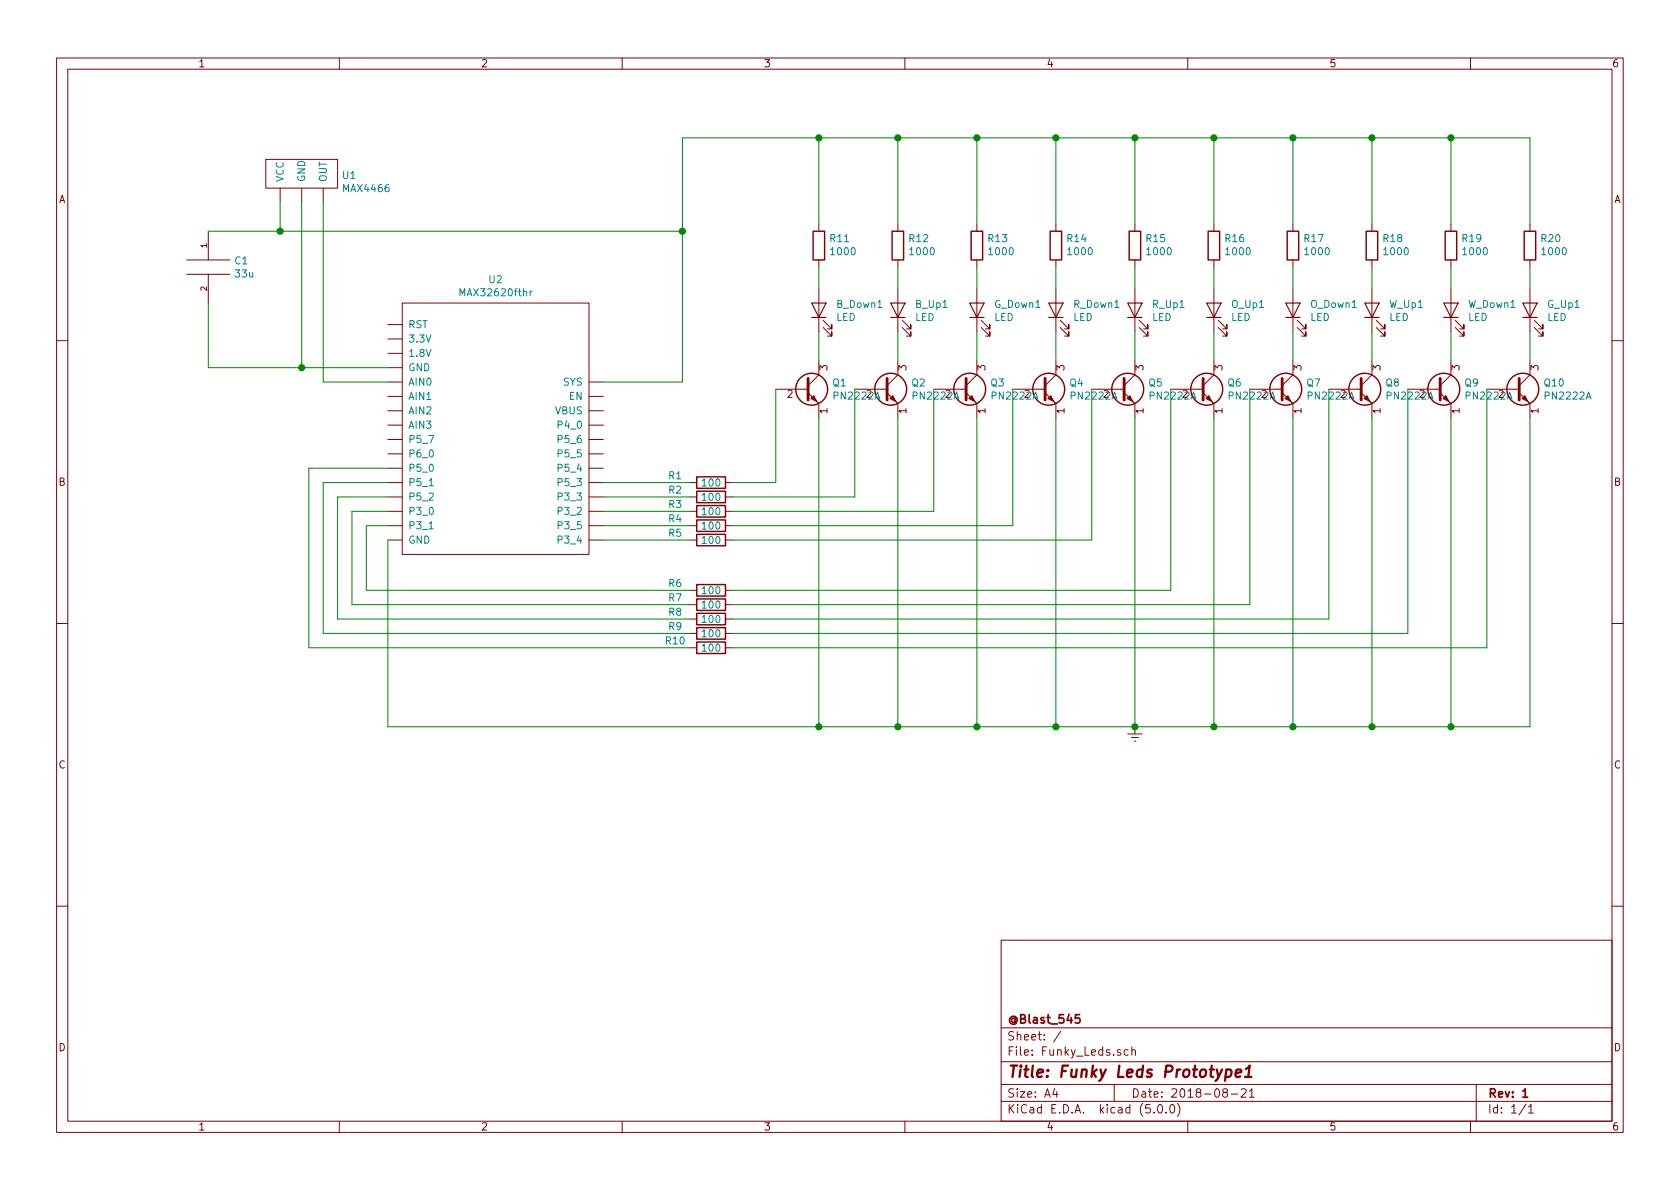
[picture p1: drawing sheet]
<svg xmlns="http://www.w3.org/2000/svg" width="297mm" height="210mm" viewBox="0 0 297 210" stroke-linecap="round" stroke-linejoin="round" font-family="sans-serif">
<g fill="none" stroke="#840000" stroke-width=".18">
<path d="M10 10.3h277v189.9h-277zM12 12.2h273v186.1h-273zM60 10.3v1.9M110 10.3v1.9M160 10.3v1.9M210 10.3v1.9M260 10.3v1.9M47 28.2h12.7v5.1h-12.7zM49.5 33.3v2.5M53.3 33.3v2.5M57.1 33.3v2.5M144.8 39.6v1.3"/>
<path d="M158.7 39.6v1.3M172.7 39.6v1.3M186.7 39.6v1.3M200.7 39.6v1.3M214.6 39.6v1.3M228.6 39.6v1.3M242.6 39.6v1.3M256.5 39.6v1.3M270.5 39.6v1.3M33 48.5h7.6M33 46h7.6M36.8 40.9v5.1"/>
<path d="M36.8 48.5v5.1M68.6 59.9h2.5M68.6 57.4h2.5M71.1 53.6h33v44.4h-33zM144.8 46v1.2M144.8 51v7.7M145.5 57.9l1.6 1.5v-.7v.7h-.8M145.5 56.6l1.6 1.6v-.8v.8h-.8M158.7 46v1.2M158.7 51v7.7M159.5 57.9l1.5 1.5v-.7v.7h-.7M159.5 56.6l1.5 1.6v-.8v.8h-.7"/>
<path d="M172.7 46v1.2M172.7 51v7.7M173.5 57.9l1.5 1.5v-.7v.7h-.8M173.5 56.6l1.5 1.6v-.8v.8h-.8M186.7 46v1.2M186.7 51v7.7M187.5 57.9l1.5 1.5v-.7v.7h-.8M187.5 56.6l1.5 1.6v-.8v.8h-.8M200.7 46v1.2M200.7 51v7.7M201.4 57.9l1.5 1.5v-.7v.7h-.7M201.4 56.6l1.5 1.6v-.8v.8h-.7"/>
<path d="M214.6 46v1.2M214.6 51v7.7M215.4 57.9l1.5 1.5v-.7v.7h-.7M215.4 56.6l1.5 1.6v-.8v.8h-.7M228.6 46v1.2M228.6 51v7.7M229.4 57.9l1.5 1.5v-.7v.7h-.8M229.4 56.6l1.5 1.6v-.8v.8h-.8M242.6 46v1.2M242.6 51v7.7M243.3 57.9l1.6 1.5v-.7v.7h-.8M243.3 56.6l1.6 1.6v-.8v.8h-.8"/>
<path d="M256.5 46v1.2M256.5 51v7.7M257.3 57.9l1.5 1.5v-.7v.7h-.7M257.3 56.6l1.5 1.6v-.8v.8h-.7M270.5 46v1.2M270.5 51v7.7M271.3 57.9l1.5 1.5v-.7v.7h-.8M271.3 56.6l1.5 1.6v-.8v.8h-.8M10 60.2h2M68.6 62.5h2.5M68.6 67.6h2.5M68.6 70.1h2.5"/>
<path d="M68.6 72.6h2.5M68.6 75.2h2.5M68.6 65h2.5M68.6 77.7h2.5M104.1 67.6h2.6M104.1 70.1h2.6M104.1 72.6h2.6M104.1 75.2h2.6M104.1 77.7h2.6M137.2 68.8h5.7M142.9 69.5l1.9 1.9v2.5M144.1 70.7l.6 .5"/>
<path d="M144.8 63.7v2.6l-1.9 1.9M151.1 68.8h5.7M156.8 69.5l1.9 1.9v2.5M158.1 70.7l.5 .5M158.7 63.7v2.6l-1.9 1.9M165.1 68.8h5.7M170.8 69.5l1.9 1.9v2.5M172.1 70.7l.5 .5M172.7 63.7v2.6l-1.9 1.9M179.1 68.8h5.7M184.8 69.5l1.9 1.9v2.5M186.1 70.7l.5 .5"/>
<path d="M186.7 63.7v2.6l-1.9 1.9M193 68.8h5.8M198.8 69.5l1.9 1.9v2.5M200 70.7l.5 .5M200.7 63.7v2.6l-1.9 1.9M207 68.8h5.7M212.7 69.5l1.9 1.9v2.5M214 70.7l.5 .5M214.6 63.7v2.6l-1.9 1.9M221 68.8h5.7M226.7 69.5l1.9 1.9v2.5M228 70.7l.5 .5"/>
<path d="M228.6 63.7v2.6l-1.9 1.9M234.9 68.8h5.8M240.7 69.5l1.9 1.9v2.5M241.9 70.7l.5 .5M242.6 63.7v2.6l-1.9 1.9M248.9 68.8h5.7M254.6 69.5l1.9 1.9v2.5M255.9 70.7l.5 .5M256.5 63.7v2.6l-1.9 1.9M262.9 68.8h5.7M268.6 69.5l1.9 1.9v2.5M269.9 70.7l.5 .5"/>
<path d="M270.5 63.7v2.6l-1.9 1.9M285 60.2h2M68.6 85.3h2.5M68.6 95.5h2.5M68.6 90.4h2.5M68.6 93h2.5M68.6 87.9h2.5M68.6 82.8h2.5M68.6 80.3h2.5M104.1 85.3h2.6M104.1 95.5h2.6M104.1 90.4h2.6"/>
<path d="M104.1 93h2.6M104.1 87.9h2.6M104.1 82.8h2.6M104.1 80.3h2.6M121.9 85.3h1.3M121.9 95.5h1.3M121.9 90.4h1.3M121.9 93h1.3M121.9 87.9h1.3M128.3 85.3h1.2M128.3 95.5h1.2M128.3 90.4h1.2"/>
<path d="M128.3 93h1.2M128.3 87.9h1.2M10 110.3h2M121.9 104.4h1.3M121.9 106.9h1.3M121.9 109.5h1.3M121.9 112h1.3M121.9 114.5h1.3M128.3 104.4h1.2M128.3 106.9h1.2M128.3 109.5h1.2M128.3 112h1.2"/>
<path d="M128.3 114.5h1.2M285 110.3h2M199.4 129.8h2.5M200 130.4h1.3M200.5 131.1h.3M200.7 128.5v1.3M10 160.2h2M177 166.3h108v32h-108zM285 160.2h2M60 198.3v1.9M110 198.3v1.9M160 198.3v1.9"/>
<path d="M177 194.8h108M177 191.8h108M177 187.8h108M177 181.8h108M186.5 192.5l-.4 1h1M186.8 193v1M187.6 182.3l-1.3 2M197 191.8v3M199.5 185.7l-.4-.1-.3 .3v.6l.3 .1 .4-.1M200.1 185.7l.2-.1 .4 .1 .1 .9M200.1 185.1v1.5M204 196.7v.1"/>
<path d="M204.8 195.5l.4-.2a.94 .94 0 0 1 0 1.5 .79 .79 0 0 1-.4-1.3zM206.2 196.7v.1M207 195.4l.3-.1a.94 .94 0 0 1 0 1.5 .82 .82 0 0 1-.3-1.4zM208.2 195.1a1.71 1.71 0 0 1 0 2.3M210 198.3v1.9M216.5 193.2l-.3-.3 .1-.2a.48 .48 0 0 1 .6-.1l.1 .2-.1 .3-.6 .1a.48 .48 0 0 0 0 .7l.2 .1 .5-.1v-.4l-.2-.3M217.7 193.5h1.1M219.5 192.7l.2-.2h.3l.3 .2v.3v.2l-.9 .8h.9M220.9 193l.4-.5v1.5M220.9 194h.9M260 198.3v1.9M261 191.8v6.5"/>
<path d="M269.8 195.2l-1.2 2M270.3 195.8l.4-.5v1.5M270.3 196.8h.8"/>
</g>
<path d="M190.9 179.4h-.7l-.1 .7 .2-.1 .5 .1 .2 .2-.1 .5-.2 .1-.6-.1M269.2 193l.5-.5v1.5M269.2 194h.9" fill="none" stroke="#840000" stroke-width=".3"/>
<path d="M216.8 189.2h.8l.2 .3-.1 .6a.66 .66 0 0 1-1 .2M218.5 189.8l1-.2-.1-.4h-.8l-.2 1 .3 .2 .6-.1M220.1 190.4h1.2M220.3 189l.7-.6-.3 2" fill="none" stroke="#840000" stroke-width=".41"/>
<g fill="none" stroke="#840000" stroke-width=".25">
<path d="M143.8 40.9h2v5.1h-2zM157.7 40.9h2.1v5.1h-2.1zM171.7 40.9h2v5.1h-2zM185.7 40.9h2v5.1h-2zM199.6 40.9h2.1v5.1h-2.1zM213.6 40.9h2v5.1h-2zM227.6 40.9h2v5.1h-2zM241.6 40.9h2v5.1h-2zM255.5 40.9h2.1v5.1h-2.1zM269.5 40.9h2v5.1h-2zM123.2 84.3h5.1v2.1h-5.1zM123.2 86.9h5.1v2h-5.1z"/>
<path d="M123.2 89.4h5.1v2h-5.1zM123.2 91.9h5.1v2.1h-5.1zM123.2 94.5h5.1v2h-5.1zM123.2 103.4h5.1v2h-5.1zM123.2 105.9h5.1v2h-5.1zM123.2 108.5h5.1v2h-5.1zM123.2 111h5.1v2h-5.1zM123.2 113.5h5.1v2.1h-5.1z"/>
<circle cx="143.5" cy="68.8" r="2.82"/>
<circle cx="157.5" cy="68.8" r="2.82"/>
<circle cx="171.4" cy="68.8" r="2.82"/>
<circle cx="185.4" cy="68.8" r="2.82"/>
<circle cx="199.4" cy="68.8" r="2.82"/>
<circle cx="213.4" cy="68.8" r="2.82"/>
<circle cx="227.3" cy="68.8" r="2.82"/>
<circle cx="241.3" cy="68.8" r="2.82"/>
<circle cx="255.3" cy="68.8" r="2.82"/>
<circle cx="269.2" cy="68.8" r="2.82"/>
</g>
<path d="M142.9 66.9v3.8M156.8 66.9v3.8M170.8 66.9v3.8M184.8 66.9v3.8M198.8 66.9v3.8M212.7 66.9v3.8M226.7 66.9v3.8M240.7 66.9v3.8M254.6 66.9v3.8M268.6 66.9v3.8" fill="none" stroke="#840000" stroke-width=".51"/>
<g fill="#840000" stroke="#840000" stroke-width=".18">
<path d="M185.8 70l.5 1-1-.5z"/>
<path d="M199.3 70.5l.5-.5 .5 1z"/>
<path d="M213.2 70.5l.5-.5 .5 1z"/>
<path d="M227.2 70.5l.5-.5 .5 1z"/>
<path d="M241.2 70.5l.5-.5 .5 1z"/>
<path d="M255.7 70l.5 1-1.1-.5z"/>
<path d="M269.1 70.5l.5-.5 .5 1z"/>
<path d="M171.8 70l.5 1-1-.5z"/>
<path d="M157.4 70.5l.5-.5 .5 1z"/>
<path d="M143.4 70.5l.5-.5 .5 1z"/>
</g>
<path d="M93.7 51.5v.8M94.1 51.5l-.4 .2M75.9 93.5h.7M75.9 85.9h.7" fill="none" stroke="#008484" stroke-width=".18"/>
<g fill="none" stroke="#840000" stroke-width=".2">
<path d="M143.5 53.6h2.5l-1.2 2.5zM143.5 56.1h2.5M157.5 53.6h2.5l-1.3 2.5zM157.5 56.1h2.5M171.4 53.6h2.6l-1.3 2.5zM171.4 56.1h2.6M185.4 53.6h2.6l-1.3 2.5zM185.4 56.1h2.6M199.4 53.6h2.5l-1.2 2.5zM199.4 56.1h2.5M213.4 53.6h2.5l-1.3 2.5zM213.4 56.1h2.5"/>
<path d="M227.3 53.6h2.6l-1.3 2.5zM227.3 56.1h2.6M241.3 53.6h2.5l-1.2 2.5zM241.3 56.1h2.5M255.3 53.6h2.5l-1.3 2.5zM255.3 56.1h2.5M269.2 53.6h2.6l-1.3 2.5zM269.2 56.1h2.6"/>
</g>
<g fill="none" stroke="#008400" stroke-width=".18">
<path d="M49.5 35.8v5.1M53.3 35.8v29.2M57.1 35.8v31.8h11.5M144.8 24.4v15.2M158.7 24.4v15.2M172.7 24.4v15.2M186.7 24.4v15.2M200.7 24.4v15.2M214.6 24.4v15.2M228.6 24.4v15.2M242.6 24.4v15.2M256.5 24.4v15.2"/>
<path d="M270.5 39.6v-15.2h-149.9v43.2h-13.9M36.8 53.6v11.4h31.8M36.8 40.9h83.8M144.8 47.2v3.8M144.8 58.7v5M158.7 47.2v3.8M158.7 58.7v5M172.7 47.2v3.8M172.7 58.7v5M186.7 47.2v3.8M186.7 58.7v5M200.7 47.2v3.8"/>
<path d="M200.7 58.7v5M214.6 47.2v3.8M214.6 58.7v5M228.6 47.2v3.8M228.6 58.7v5M242.6 47.2v3.8M242.6 58.7v5M256.5 47.2v3.8M256.5 58.7v5M270.5 47.2v3.8M270.5 58.7v5M137.2 68.8v16.5h-7.7"/>
<path d="M144.8 73.9v54.6M151.1 68.8v19.1h-21.6M158.7 73.9v54.6M165.1 68.8v21.6h-35.6M172.7 73.9v54.6M179.1 68.8v24.2h-49.6M186.7 73.9v54.6M193 68.8v26.7h-63.5M200.7 73.9v54.6M207 68.8v35.6h-77.5M214.6 73.9v54.6M221 68.8v38.1h-91.5"/>
<path d="M228.6 73.9v54.6M234.9 68.8v40.7h-105.4M242.6 73.9v54.6M248.9 68.8v43.2h-119.4M256.5 73.9v54.6M262.9 68.8v45.7h-133.4M270.5 73.9v54.6h-201.9v-33M68.6 85.3h-11.5v26.7h64.8M68.6 87.9h-8.9v21.6h62.2M68.6 90.4h-6.4v16.5h59.7M68.6 93h-3.8v11.4h57.1M68.6 82.8h-14v31.7h67.3"/>
<path d="M106.7 85.3h15.2M106.7 87.9h15.2M106.7 90.4h15.2M106.7 93h15.2M106.7 95.5h15.2"/>
</g>
<g fill="#008400" stroke="#008400" stroke-width=".25">
<circle cx="144.8" cy="128.5" r=".51"/>
<circle cx="158.8" cy="128.5" r=".51"/>
<circle cx="200.7" cy="128.5" r=".51"/>
<circle cx="256.5" cy="128.5" r=".51"/>
<circle cx="242.6" cy="128.5" r=".51"/>
<circle cx="228.6" cy="128.5" r=".51"/>
<circle cx="214.6" cy="128.5" r=".51"/>
<circle cx="186.7" cy="128.5" r=".51"/>
<circle cx="172.7" cy="128.5" r=".51"/>
<circle cx="144.8" cy="24.4" r=".51"/>
<circle cx="158.8" cy="24.4" r=".51"/>
<circle cx="172.7" cy="24.4" r=".51"/>
<circle cx="186.7" cy="24.4" r=".51"/>
<circle cx="200.7" cy="24.4" r=".51"/>
<circle cx="214.6" cy="24.4" r=".51"/>
<circle cx="228.6" cy="24.4" r=".51"/>
<circle cx="242.6" cy="24.4" r=".51"/>
<circle cx="256.5" cy="24.4" r=".51"/>
<circle cx="53.3" cy="65" r=".51"/>
<circle cx="49.5" cy="40.9" r=".51"/>
<circle cx="120.7" cy="40.9" r=".51"/>
</g>
<text font-size="2.8" fill="#840000" x="178" y="190.5">Title: Funky Leds Prototype1</text>
<g font-size="2.1" fill="#840000">
<text x="178" y="184">Sheet: /</text>
<text x="178" y="181">@Blast_545</text>
<text x="178" y="186.7">File: Funky_Leds.sch</text>
<text x="178" y="196.9">KiCad E.D.A. kicad (5.0.0)</text>
<text x="178" y="194.1">Size: A4</text>
<text x="200" y="194.1">Date: 2018-08-21</text>
<text x="263" y="194.1">Rev: 1</text>
<text x="263" y="196.9">Id: 1/1</text>
</g>
<g font-size="1.8" fill="#840000">
<text x="35" y="11.9">1</text>
<text x="85" y="11.9">2</text>
<text x="135" y="11.9">3</text>
<text x="185" y="11.9">4</text>
<text x="235" y="11.9">5</text>
<text x="285" y="11.9">6</text>
<text x="10.4" y="35.9">A</text>
<text x="285.4" y="35.9">A</text>
<text x="146.3" y="65.5" transform="rotate(-90 146.3 65.5)">3</text>
<text x="160.3" y="65.5" transform="rotate(-90 160.3 65.5)">3</text>
<text x="174.2" y="65.5" transform="rotate(-90 174.2 65.5)">3</text>
<text x="188.2" y="65.5" transform="rotate(-90 188.2 65.5)">3</text>
<text x="202.2" y="65.5" transform="rotate(-90 202.2 65.5)">3</text>
<text x="216.2" y="65.5" transform="rotate(-90 216.2 65.5)">3</text>
<text x="230.1" y="65.5" transform="rotate(-90 230.1 65.5)">3</text>
<text x="244.1" y="65.5" transform="rotate(-90 244.1 65.5)">3</text>
<text x="258.1" y="65.5" transform="rotate(-90 258.1 65.5)">3</text>
<text x="272" y="65.5" transform="rotate(-90 272 65.5)">3</text>
<text x="139.2" y="70.4">2</text>
<text x="195.1" y="70.4">2</text>
<text x="209.1" y="70.4">2</text>
<text x="223" y="70.4">2</text>
<text x="237" y="70.4">2</text>
<text x="251" y="70.4">2</text>
<text x="264.9" y="70.4">2</text>
<text x="146.3" y="73.1" transform="rotate(-90 146.3 73.1)">1</text>
<text x="160.3" y="73.1" transform="rotate(-90 160.3 73.1)">1</text>
<text x="174.2" y="73.1" transform="rotate(-90 174.2 73.1)">1</text>
<text x="188.2" y="73.1" transform="rotate(-90 188.2 73.1)">1</text>
<text x="202.2" y="73.1" transform="rotate(-90 202.2 73.1)">1</text>
<text x="216.2" y="73.1" transform="rotate(-90 216.2 73.1)">1</text>
<text x="230.1" y="73.1" transform="rotate(-90 230.1 73.1)">1</text>
<text x="244.1" y="73.1" transform="rotate(-90 244.1 73.1)">1</text>
<text x="258.1" y="73.1" transform="rotate(-90 258.1 73.1)">1</text>
<text x="272" y="73.1" transform="rotate(-90 272 73.1)">1</text>
<text x="10.4" y="85.9">B</text>
<text x="285.4" y="85.9">B</text>
<text x="10.4" y="135.9">C</text>
<text x="285.4" y="135.9">C</text>
<text x="10.4" y="185.9">D</text>
<text x="285.4" y="185.9">D</text>
<text x="35" y="199.9">1</text>
<text x="85" y="199.9">2</text>
<text x="135" y="199.9">3</text>
<text x="185" y="199.9">4</text>
<text x="235" y="199.9">5</text>
<text x="285" y="199.9">6</text>
</g>
<g font-size="1.8" fill="#008484">
<text x="50.2" y="32.3" transform="rotate(-90 50.2 32.3)">VCC</text>
<text x="54" y="32.3" transform="rotate(-90 54 32.3)">GND</text>
<text x="57.8" y="32.3" transform="rotate(-90 57.8 32.3)">OUT</text>
<text x="60.6" y="31.7">U1</text>
<text x="60.8" y="34">MAX4466</text>
<text x="41.6" y="46.8">C1</text>
<text x="146.8" y="42.8">R11</text>
<text x="147.1" y="45.1">1000</text>
<text x="160.8" y="42.8">R12</text>
<text x="161.1" y="45.1">1000</text>
<text x="174.8" y="42.8">R13</text>
<text x="175" y="45.1">1000</text>
<text x="188.7" y="42.8">R14</text>
<text x="189" y="45.1">1000</text>
<text x="202.7" y="42.8">R15</text>
<text x="203" y="45.1">1000</text>
<text x="216.7" y="42.8">R16</text>
<text x="216.9" y="45.1">1000</text>
<text x="230.7" y="42.8">R17</text>
<text x="230.9" y="45.1">1000</text>
<text x="244.6" y="42.8">R18</text>
<text x="244.9" y="45.1">1000</text>
<text x="258.6" y="42.8">R19</text>
<text x="258.9" y="45.1">1000</text>
<text x="272.6" y="42.8">R20</text>
<text x="272.8" y="45.1">1000</text>
<text x="41.7" y="49.1">33u</text>
<text x="81.7" y="52.4">MAX32620fthr</text>
<text x="86.5" y="50.1">U2</text>
<text x="72.1" y="58">RST</text>
<text x="147.8" y="56.8">LED</text>
<text x="148" y="54.5">B_Down1</text>
<text x="161.8" y="56.8">LED</text>
<text x="162" y="54.5">B_Up1</text>
<text x="175.8" y="56.8">LED</text>
<text x="175.9" y="54.5">G_Down1</text>
<text x="189.7" y="56.8">LED</text>
<text x="189.9" y="54.5">R_Down1</text>
<text x="203.7" y="56.8">LED</text>
<text x="203.9" y="54.5">R_Up1</text>
<text x="217.7" y="56.8">LED</text>
<text x="217.8" y="54.5">O_Up1</text>
<text x="231.6" y="56.8">LED</text>
<text x="231.8" y="54.5">O_Down1</text>
<text x="245.6" y="56.8">LED</text>
<text x="245.7" y="54.5">W_Up1</text>
<text x="259.6" y="56.8">LED</text>
<text x="259.6" y="54.5">W_Down1</text>
<text x="273.5" y="56.8">LED</text>
<text x="273.7" y="54.5">G_Up1</text>
<text x="72.1" y="63.1">1.8V</text>
<text x="72.1" y="60.6">3.3V</text>
<text x="72.1" y="65.7">GND</text>
<text x="72.1" y="68.2">AIN0</text>
<text x="72.1" y="70.7">AIN1</text>
<text x="99.6" y="68.2">SYS</text>
<text x="100.7" y="70.7">EN</text>
<text x="147.3" y="68.3">Q1</text>
<text x="147.6" y="70.7">PN2222A</text>
<text x="153.2" y="70.4">2</text>
<text x="161.2" y="68.3">Q2</text>
<text x="161.6" y="70.7">PN2222A</text>
<text x="167.2" y="70.4">2</text>
<text x="175.2" y="68.3">Q3</text>
<text x="175.5" y="70.7">PN2222A</text>
<text x="181.1" y="70.4">2</text>
<text x="189.2" y="68.3">Q4</text>
<text x="189.5" y="70.7">PN2222A</text>
<text x="203.1" y="68.3">Q5</text>
<text x="203.5" y="70.7">PN2222A</text>
<text x="217.1" y="68.3">Q6</text>
<text x="217.4" y="70.7">PN2222A</text>
<text x="231.1" y="68.3">Q7</text>
<text x="231.4" y="70.7">PN2222A</text>
<text x="245.1" y="68.3">Q8</text>
<text x="245.4" y="70.7">PN2222A</text>
<text x="259" y="68.3">Q9</text>
<text x="259.4" y="70.7">PN2222A</text>
<text x="273.1" y="68.3">Q10</text>
<text x="273.3" y="70.7">PN2222A</text>
<text x="72.1" y="73.3">AIN2</text>
<text x="72.1" y="75.8">AIN3</text>
<text x="98.2" y="73.3">VBUS</text>
<text x="99" y="75.8">P4_0</text>
<text x="72.1" y="83.4">P5_0</text>
<text x="72.1" y="78.4">P5_7</text>
<text x="72.1" y="80.9">P6_0</text>
<text x="99" y="83.4">P5_4</text>
<text x="99" y="80.9">P5_5</text>
<text x="99" y="78.4">P5_6</text>
<text x="72.1" y="86">P5_1</text>
<text x="72.1" y="88.5">P5_2</text>
<text x="99" y="88.5">P3_3</text>
<text x="99" y="86">P5_3</text>
<text x="118.3" y="84.8">R1</text>
<text x="118.3" y="87.3">R2</text>
<text x="118.3" y="89.8">R3</text>
<text x="124.3" y="86">100</text>
<text x="124.3" y="88.6">100</text>
<text x="72.1" y="91.1">P3_0</text>
<text x="72.1" y="93.6">P3_1</text>
<text x="99" y="91.1">P3_2</text>
<text x="99" y="93.6">P3_5</text>
<text x="118.3" y="92.4">R4</text>
<text x="118.3" y="94.9">R5</text>
<text x="124.3" y="91.1">100</text>
<text x="124.3" y="93.6">100</text>
<text x="72.1" y="96.1">GND</text>
<text x="99" y="96.1">P3_4</text>
<text x="124.3" y="96.2">100</text>
<text x="118.3" y="103.8">R6</text>
<text x="118.3" y="106.3">R7</text>
<text x="124.3" y="105.1">100</text>
<text x="124.3" y="107.6">100</text>
<text x="117.8" y="114">R10</text>
<text x="118.3" y="108.9">R8</text>
<text x="118.3" y="111.4">R9</text>
<text x="124.3" y="110.2">100</text>
<text x="124.3" y="112.7">100</text>
<text x="124.3" y="115.2">100</text>
</g>
<g font-size="1.4" fill="#840000">
<text x="36.6" y="43.8" transform="rotate(-90 36.6 43.8)">1</text>
<text x="36.6" y="51.4" transform="rotate(-90 36.6 51.4)">2</text>
</g>
</svg>
